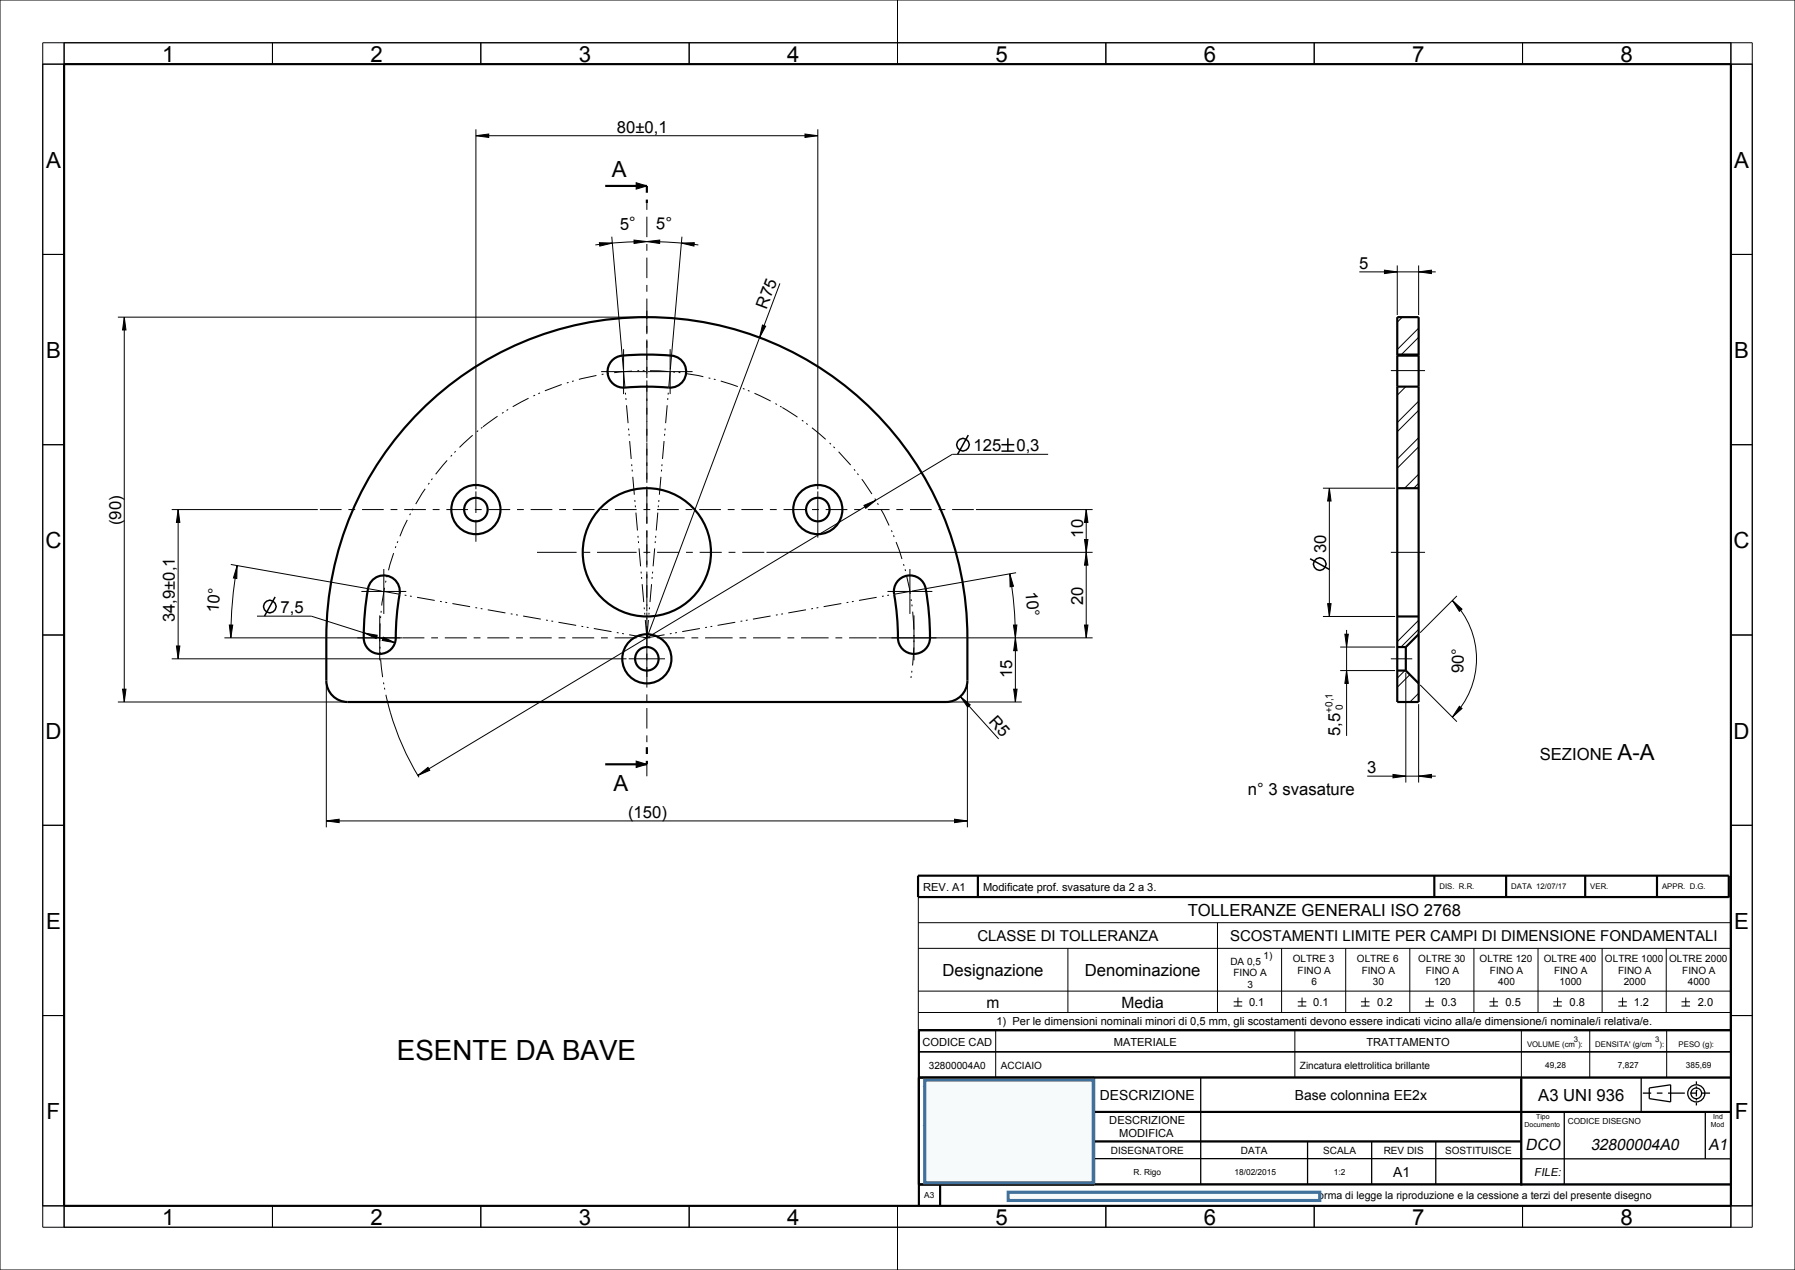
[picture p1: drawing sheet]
<svg xmlns="http://www.w3.org/2000/svg" width="420mm" height="297mm" viewBox="0 0 420 297" stroke-linecap="round" stroke-linejoin="round" font-family="sans-serif">
<g fill="#000">
<path d="M111.4 31.7l3-.4v.8zM188.4 31.3l3 .4-3 .4zM140.3 56.8h3l-3 .8zM148.9 42.7l2.5 .8-2.5 .7zM151.4 56.5l3-.4-.1 .8zM148.3 56.1l3.1 .4-3 .4zM159.4 56.8h3.1l-.1 .8zM29.1 74.2l.4 3h-.8zM178.4 76l.8 .3-1.5 2.7zM323.9 63.2l3 .4-3 .4zM331.9 63.6l3-.4v.8zM41.7 119.2l.4 3h-.8z"/>
<path d="M202.2 118.2l2.7-1.2-2.3 1.9zM254.2 119.2l.4 3h-.8zM311 114.2l.4 3h-.8zM55.5 132.3l-.1 3-.8-.1zM236.3 134.2l.8 2.9-.8 .1zM253.8 126.2h.8l-.4 3zM254.2 129.2l.4 3h-.8zM41.3 151.1h.8l-.4 3zM53.7 146.2h.8l-.5 3zM85.3 148l3 .6-.3 .7zM89.7 149l2.7 1.3-3-.5zM237.1 146.2h.8l-.3 3z"/>
<path d="M237.6 149.2l.4 3h-.8zM253.8 146.2h.8l-.4 3zM310.6 141.2h.8l-.4 3zM315.1 156.8l.4 3h-.8zM314.7 148.3h.8l-.4 3zM339.8 140.4l2.3 2-.6 .6zM28.7 161.2h.8l-.4 3zM148.9 178l2.5 .7-2.5 .8zM224.7 162.9l2.3 1.9-.6 .6zM237.2 161.2h.8l-.4 3zM341.5 165.2l.6 .5-2.3 2zM76.4 192l3-.4v.8z"/>
<path d="M97.8 181.3l2.3-1.8 .5 .6zM223.4 191.6l3 .4-3 .4zM325.9 181.1l3 .4-3 .4zM331.9 181.5l3-.4v.8z"/>
</g>
<g fill="none" stroke="#000" stroke-width=".23">
<path d="M0 0h420v297h-420zM9.9 15h400.2M10 10h400v277h-400zM15 10v277M63.8 10v5M112.5 10v5M161.2 10v5M210 0v15M258.7 10v5M307.5 10v5M356.3 10v5M405 10v277"/>
<path d="M111.4 31.7l3-.4v.8zM111.4 30.2v84.2M111.4 31.7h80M188.4 31.3l3 .4-3 .4zM191.4 30.2v84.2M10 59.5h5M139.3 57.3a92.7 92.7 0 0 1 24.1 0M140.3 56.8h3l-3 .8zM143.1 55.4l2.8 31M148.3 56.1l3.1 .4-3 .4zM148.9 42.7l2.5 .8-2.5 .7zM151.4 56.5l3-.4-.1 .8z"/>
<path d="M159.4 56.8h3.1l-.1 .8zM159.6 55.4l-2.8 31M405 59.5h5M27.6 74.2h123.3M29.1 74.2l.4 3h-.8zM29.1 74.2v90M178.4 76l.8 .3-1.5 2.7zM182.5 66.3l-31.1 82.9M318.1 63.6h17.8M323.9 63.2l3 .4-3 .4zM326.9 62.1v11.6M328.1 74.2l-1.2 1.1"/>
<path d="M331.9 63.6l3-.4v.8zM331.9 76.7l-5 5M331.9 78.9l-4 4M331.9 62.1v11.6M328.9 90.4l-2 2M331.9 93.8l-5 5M331.9 96l-5 5M10 104h5M40.2 119.2h34.2M41.7 119.2l.4 3h-.8zM41.7 119.2v34.9M202.2 118.2l2.7-1.2-2.3 1.9z"/>
<path d="M228.4 119.2h27.3M245.2 106.2h-22.4l-125 75.1M254.2 119.2l.4 3h-.8zM254.2 119.2v30M309.5 114.2h16.9M311 114.2l.4 3h-.8zM311 114.2v30M331.9 102.4l-5 5M331.9 104.5l-5 5M331.9 110.9l-3.2 3.3M331.9 113l-1.1 1.2M405 104h5"/>
<path d="M54 132l35.3 6.2M55.5 132.3l-.1 3-.8-.1zM55.5 132.3l-1.2 9-.3 7.9M179.3 129.2h76.4M236.3 134.2l.8 2.9-.8 .1zM236.3 134.2l.7 5 .5 6.2 .1 18.8M237.7 133.9l-24.3 4.3M253.8 126.2h.8l-.4 3zM254.2 129.2l.4 3h-.8zM340.9 139.4l-8.6 8.6M10 148.5h5M40.2 154.1h106.4"/>
<path d="M41.3 151.1h.8l-.4 3zM52.5 149.2h41.2M53.7 146.2h.8l-.5 3zM60.1 144.1h12.7l19.6 6.2M76.4 159.7v33.8M85.3 148l3 .6-.3 .7zM89.7 149l2.7 1.3-3-.5zM94.2 149.2h5.1M100.9 149.2h1.6M104.1 149.2h5.1M110.8 149.2h1.6M114 149.2h5.2"/>
<path d="M120.8 149.2h1.6M124 149.2h5.1M130.7 149.2h1.6M133.9 149.2h5.1M140.6 149.2h1.6M143.8 149.2h5.2M150.6 149.2h1.6M153.7 149.2h6.5M161.8 149.2h1.6M165 149.2h6.4M173 149.2h1.6M176.2 149.2h6.5"/>
<path d="M184.2 149.2h1.6M187.4 149.2h6.5M195.5 149.2h1.6M198.7 149.2h6.4M205.6 149.2h50.1M226.4 159.7v33.8M237.1 146.2h.8l-.3 3zM237.6 149.2l.4 3h-.8zM253.8 146.2h.8l-.4 3zM309.5 144.2h16.9M310.6 141.2h.8l-.4 3zM313.6 156.8h12.8"/>
<path d="M313.6 151.3h12.8M314.7 148.3h.8l-.4 3zM315.1 156.8l.4 3h-.8zM315.1 147.3v24.8M328.7 156.8l-1.8 1.8M328.9 157.3v25.7M329.9 157.8l-3 2.9M331.9 145.1l-5 5M331.9 147.2l-4.1 4.1M339.8 140.4l2.3 2-.6 .6zM339.8 140.4a19.3 19.3 0 0 1 0 27.3M405 148.5h5"/>
<path d="M27.6 164.2h53.3M28.7 161.2h.8l-.4 3zM91.3 166.6a62.5 62.5 0 0 0 6.7 15.2M148.9 178l2.5 .7-2.5 .8zM151.4 178.7v2.8M221.9 164.2h17.2M224.7 162.9l2.3 1.9-.6 .6zM224.7 162.9l9 9.9M237.2 161.2h.8l-.4 3zM331.9 162.1l-2 2.1M331.9 164.7v18.3M332.3 160.2l8.6 8.6"/>
<path d="M341.5 165.2l.6 .5-2.3 2zM10 193h5M76.4 192l3-.4v.8zM76.4 192h150M97.8 181.3l2.3-1.8 .5 .6zM223.4 191.6l3 .4-3 .4zM319.9 181.5h16M325.9 181.1l3 .4-3 .4zM331.9 181.5l3-.4v.8zM405 193h5M214.8 209.8h190.2M214.9 209.8v31"/>
<path d="M214.9 215.8h190M284.9 215.8v21M404.9 209.8v31M10 237.5h5M214.9 236.8h190M214.9 231.8h190M214.9 221.8h190M249.9 221.8v15M288.7 234.3h2M288.7 235.3h2M289.7 233.3v2M299.9 221.8v15"/>
<path d="M303.7 234.3h2M303.7 235.3h2M304.7 233.3v2M314.9 221.8v15M318.4 234.3h2M318.4 235.3h2M319.4 233.3v2M329.9 221.8v15M333.5 234.3h2M333.5 235.3h2M334.5 233.3v2M344.9 221.8v15"/>
<path d="M348.5 234.3h2M348.5 235.3h2M349.5 233.3v2M359.9 221.8v15M363.4 234.3h2M363.4 235.3h2M364.4 233.3v2M374.9 221.8v15M378.7 234.3h2M378.7 235.3h2M379.7 233.3v2M389.9 221.8v15"/>
<path d="M393.4 234.3h2M393.4 235.3h2M394.4 233.3v2M405 237.5h5M214.8 240.8h190.2M214.9 252h190.2M214.9 241h190.2M215 241v11M215 246h190M215.9 254.1h9.1M216 254.2h8.9v9h-8.9M217 258.4v3.4l.2 .4h6.3l.5-.4v-3.4"/>
<path d="M217 258.4l3.5 3.5M217 258.4l.4 .9M217.1 255.2l.3-.1h6.3l.3 .4-.1 2.1-3.4 3.5-3.5-3.5zM217.4 259.3v2.5l2.5 .1M217.4 259.3l2.5 2.6M217.5 255.5l-.1 .1v1.8l3.1 3.1 3.1-3.1-.1-1.9h-6M220.5 254.1v.1M223.6 259.3v2.5l-2.6 .1M223.6 259.3l-2.6 2.6M224 258.4l-.4 .9M224 258.4l-3.5 3.5M225 254.1v9.2h-9.1"/>
<path d="M225 254.1h.1M233 241v11M303 241v11M356 241v11M372 241v11M390 241v11M405 241v11M214.9 276.9h190.1M214.9 276.9v5M219.9 261.9l.6 .2 .5-.2M219.9 276.9v5M220.5 261.9v.3"/>
<path d="M239 275a.54 .54 0 0 1 .7 .4 .54 .54 0 0 1-.4 .7 .54 .54 0 0 1-.7-.5 3.1 3.1 0 0 1 .4-3.2 .52 .52 0 0 1 .7 .4 .52 .52 0 0 1-.7 .5l-.3 .7 .3 1.1M247.2 272.7h5.7v3.4h-12M404.9 276.9v5M9.9 282h400.2M63.8 282v5M112.5 282v5M161.2 282v5M210 282v15M214.9 281.9h190.1M258.7 282v5M307.5 282v5M356.3 282v5"/>
</g>
<g fill="none" stroke="#000" stroke-width=".51">
<path d="M141.6 43.5h9.8M326.9 90.4h5v73.8h-5zM326.9 83.2v-9h5v9M326.9 82.9h5M326.9 114.2h5M76.4 149.2a75 75 0 0 1 75-75 75 75 0 0 1 75 75M326.9 156.8h2M326.9 151.3h2M326.9 144.2h5M328.9 156.8l3 3M328.9 151.3v5.5M331.9 148.3l-3 3"/>
<path d="M141.6 178.7h9.8M214.8 204.8h189.7v5h-189.7zM228.8 204.8v5M335.6 204.8v5M352.4 204.8v5M370.9 204.8v5M387.7 204.8v5M215 252h41v25h-41zM217.4 259.3v.1M217.5 259.4l-.1 .1M217.5 259.5l-.1 .2M217.6 259.5l-.2 .3"/>
<path d="M217.7 259.6l-.3 .3M217.7 259.7l-.3 .4M217.8 259.8l-.4 .4M217.9 259.8l-.5 .6M218 259.9l-.6 .6M218 260l-.6 .6M223.6 259.9l-1.9 2M223.6 259.8l-2.1 2.1M223.6 259.6l-2.2 2.3M223.6 259.5l-2.4 2.4M223.6 259.3l-2.5 2.6M226.9 255.1h1.6l1.3 4.9 1.4-4.9h1.5l-2.3 7.1h-1.3z"/>
<path d="M227 255.1l-.1 .1M227.1 255.1l-.2 .2M227.3 255.1l-.3 .3M227.4 255.1l-.4 .4M227.5 255.1l-.5 .5M227.7 255.1l-.6 .6M227.8 255.1l-.7 .7M228 255.1l-.9 .8M228.1 255.1l-.9 1M228.2 255.1l-1 1.1M228.4 255.1l-1.2 1.2M228.5 255.2l-1.2 1.2"/>
<path d="M228.5 255.3l-1.2 1.2M228.6 255.4l-1.2 1.2M228.6 255.5l-1.2 1.2M228.6 255.6l-1.2 1.2M228.7 255.7l-1.2 1.2M228.7 255.8l-1.2 1.2M228.7 255.9l-1.2 1.2M228.7 256l-1.1 1.2M228.8 256.2l-1.2 1.1M228.8 256.3l-1.2 1.1M228.8 256.4l-1.1 1.2M228.9 256.5l-1.2 1.2"/>
<path d="M228.9 256.6l-1.2 1.2M228.9 256.7l-1.1 1.2M229 256.8l-1.2 1.2M229 256.9l-1.2 1.2M229 257l-1.1 1.2M229.1 257.1l-1.2 1.2M229.1 257.3l-1.2 1.1M229.1 257.4l-1.1 1.1M229.1 257.5l-1.1 1.1M229.2 257.6l-1.2 1.1M229.2 257.7l-1.1 1.1M229.2 257.8l-1.1 1.2"/>
<path d="M229.3 257.9l-1.2 1.2M229.3 258l-1.1 1.2M229.3 258.1l-1.1 1.2M229.4 258.3l-1.2 1.1M229.4 258.4l-1.1 1.1M229.4 258.5l-1.1 1.1M229.4 258.6l-1.1 1.1M229.5 258.7l-1.1 1.1M229.5 258.8l-1.1 1.1M229.5 258.9l-1.1 1.1M229.6 259l-1.1 1.1M229.6 259.1l-1.1 1.1"/>
<path d="M229.6 259.3l-1.1 1M229.7 259.4l-1.1 1.1M229.7 259.5l-1.1 1.1M229.7 259.6l-1.1 1.1M229.8 259.7l-1.1 1.1M229.8 259.8l-1.1 1.1M229.8 259.9l-1.1 1.1M231.2 259.8l-2.1 2.2M231.3 259.6l-2.3 2.2M231.3 259.4l-2.3 2.3M231.4 255.1l-.2 .2M231.4 259.2l-2.4 2.4"/>
<path d="M231.5 259l-2.6 2.5M231.5 255.1l-.4 .4M231.5 258.8l-2.6 2.6M231.6 258.6l-2.8 2.7M231.6 255.1l-.5 .6M231.7 258.4l-2.9 2.8M231.7 258.1l-2.9 3M231.8 255.1l-.8 .8M231.8 257.9l-1.9 2M231.9 257.7l-2 2M231.9 255.1l-1 1M231.9 257.5l-1.9 2"/>
<path d="M232 257.3l-2 2M232.1 255.1l-1.2 1.2M232.1 257.1l-2 2M232.1 256.9l-1.9 2M232.2 256.7l-2 2M232.2 255.1l-1.4 1.4M232.3 256.5l-2 2M232.3 256.3l-2 2M232.3 255.1l-1.5 1.6M232.4 256.1l-2 2M232.5 255.9l-2.1 2M232.5 255.1l-1.8 1.8"/>
<path d="M232.5 255.6l-2 2.1M232.6 255.4l-2 2.1M232.6 255.1l-1.9 2M232.7 255.2l-2.1 2.1M233.3 255.1h1.4v7.1h-1.4zM233.3 255.1v.1M233.5 255.1l-.2 .3M233.6 255.1l-.3 .4M233.8 255.1l-.5 .5M233.9 255.1l-.6 .7M234 255.1l-.7 .8M234.2 255.1l-.9 1"/>
<path d="M234.3 255.1l-1 1.1M234.5 255.1l-1.2 1.2M234.6 255.1l-1.3 1.4M234.7 255.2l-1.4 1.4M234.7 255.3l-1.4 1.5M234.7 255.4l-1.4 1.5M234.7 255.6l-1.4 1.5M234.7 255.7l-1.4 1.5M234.7 255.9l-1.4 1.4M234.7 256l-1.4 1.5M234.7 256.1l-1.4 1.5M234.7 256.3l-1.4 1.5"/>
<path d="M234.7 256.4l-1.4 1.5M234.7 256.6l-1.4 1.4M234.7 256.7l-1.4 1.5M234.7 256.8l-1.4 1.5M234.7 257l-1.4 1.5M234.7 257.1l-1.4 1.5M234.7 257.3l-1.4 1.4M234.7 257.4l-1.4 1.5M234.7 257.6l-1.4 1.4M234.7 257.7l-1.4 1.5M234.7 257.8l-1.4 1.5M234.7 258l-1.4 1.5"/>
<path d="M234.7 258.1l-1.4 1.5M234.7 258.3l-1.4 1.4M234.7 258.4l-1.4 1.5M234.7 258.5l-1.4 1.5M234.7 258.7l-1.4 1.5M234.7 258.8l-1.4 1.5M234.7 259l-1.4 1.4M234.7 259.1l-1.4 1.5M234.7 259.3l-1.4 1.4M234.7 259.4l-1.4 1.5M234.7 259.5l-1.4 1.5M234.7 259.7l-1.4 1.5"/>
<path d="M234.7 259.8l-1.4 1.5M234.7 260l-1.4 1.4M236.2 255.1l-.7 7.1h1.4l.4-4.6 1.7 4.6h.2l1.7-4.6 .3 4.6M236.2 255.1h1.4l1.5 4 1.5-4h1.4l.7 7.1M236.2 255.1h.1M236.3 255.1l-.2 .2M236.4 255.1l-.3 .3M236.6 255.1l-.5 .5M236.7 255.1l-.6 .7M236.9 255.1l-.8 .8M237 255.1l-.9 1M237.1 259.9l-1.5 1.5"/>
<path d="M237.1 259.7l-1.5 1.5M237.1 259.6l-1.5 1.4M237.1 259.4l-1.5 1.5M237.1 259.2l-1.4 1.5M237.1 259.1l-1.4 1.5M237.2 255.1l-1.1 1.1M237.2 258.9l-1.5 1.5M237.2 258.8l-1.5 1.5M237.2 258.6l-1.5 1.5M237.2 258.5l-1.5 1.5M237.2 258.3l-1.5 1.5M237.2 258.2l-1.4 1.4"/>
<path d="M237.2 258l-1.4 1.5M237.2 257.9l-1.4 1.4M237.2 257.7l-1.4 1.5M237.3 255.1l-1.3 1.3M237.4 255.1l-1.4 1.4M237.6 255.1l-1.6 1.6M237.7 255.2l-1.7 1.6M237.7 255.3l-1.7 1.7M237.7 255.4l-1.7 1.8M237.8 255.5l-1.8 1.8M237.8 255.6l-1.9 1.9M237.8 255.7l-1.9 1.9"/>
<path d="M237.9 255.8l-2 2M237.9 255.9l-2 2M238 256l-2.1 2.1M238 256.1l-2.1 2.1M238 256.2l-2.1 2.2M238.1 256.3l-2.3 2.3M238.1 256.4l-2.3 2.3M238.2 256.5l-2.4 2.4M238.2 256.6l-2.4 2.4M238.2 256.7l-.9 1M238.3 256.8l-1 1M238.3 256.9l-.9 1"/>
<path d="M238.3 257l-.9 1M238.4 257.1l-1 1M238.4 257.3l-.9 .9M238.5 257.4l-1 .9M238.5 257.5l-.9 .9M238.5 257.6l-.9 .9M238.6 257.7l-1 .9M238.6 257.8l-.9 .9M238.7 257.9l-1 .9M238.7 258l-.9 .9M238.7 258.1l-.9 .9M238.8 258.2l-1 .9"/>
<path d="M238.8 258.3l-.9 .9M238.8 258.4l-.9 .9M238.9 258.5l-1 .9M238.9 258.6l-.9 .9M239 258.7l-1 .9M239 258.8l-.9 .9M239 258.9l-.9 .9M239.1 259l-1 .9M240.1 259.8l-1.5 1.5M240.2 259.6l-1.6 1.6M240.3 259.4l-1.7 1.7M240.4 259.1l-1.9 1.9"/>
<path d="M240.4 258.9l-1.9 2M240.5 258.7l-2.1 2.1M240.6 258.4l-2.2 2.3M240.7 255.1l-.2 .2M240.7 258.2l-2.3 2.4M240.8 258l-2.5 2.5M240.8 255.1l-.4 .4M240.9 257.8l-2.6 2.6M241 255.1l-.7 .7M241.1 255.1l-.9 .9M241.3 255.1l-1.1 1.1M241.4 255.1l-1.3 1.4"/>
<path d="M241.5 255.1l-1.5 1.6M241.7 255.1l-1.8 1.8M241.8 255.1l-2 2M242 255.1l-2.3 2.3M242 255.2l-2.4 2.4M242 255.3l-2.4 2.5M242.1 255.5l-2.6 2.5M242.1 255.6l-2.7 2.7M242.1 255.7l-2.8 2.8M242.1 255.8l-2.9 2.9M242.1 256l-3 2.9M242.1 256.1l-3.9 3.9"/>
<path d="M242.1 256.2l-3.9 3.9M242.1 256.4l-3.8 3.9M242.2 256.5l-1.2 1.2M242.2 256.6l-1.2 1.2M242.2 256.7l-1.2 1.3M242.2 256.9l-1.2 1.2M242.2 257l-1.2 1.2M242.2 257.1l-1.2 1.3M242.2 257.3l-1.2 1.2M242.2 257.4l-1.2 1.2M242.3 257.5l-1.3 1.3M242.3 257.7l-1.3 1.2"/>
<path d="M242.3 257.8l-1.3 1.2M242.3 257.9l-1.3 1.3M242.3 258l-1.2 1.3M242.3 258.2l-1.2 1.2M242.3 258.3l-1.2 1.3M242.3 258.4l-1.2 1.3M242.4 258.6l-1.3 1.2M242.4 258.7l-1.3 1.3M242.4 258.8l-1.3 1.3M242.4 258.9l-1.3 1.3M242.4 259.1l-1.3 1.2M242.4 259.2l-1.3 1.3"/>
<path d="M242.4 259.3l-1.3 1.3M242.4 259.5l-1.2 1.2M242.4 259.6l-1.2 1.3M242.5 259.7l-1.3 1.3M242.5 259.8l-1.3 1.3M242.5 260l-1.3 1.3M245.1 259.6l-2 2M245.2 259.4l-2 2M245.2 259.7l-2.2 2.1M245.2 255.1l-.1 .1M245.2 259.2l-2 2M245.3 259l-2 2"/>
<path d="M245.3 259.7l-2.3 2.3M245.3 258.8l-1.9 2M245.4 255.1l-.4 .3M245.4 258.6l-2 2M245.4 258.4l-1.9 2M245.5 259.7l-2.5 2.5M245.5 255.1l-.5 .5M245.5 258.2l-1.9 2M245.6 258l-2 2M245.6 259.7l-2.5 2.5M245.6 257.8l-1.9 2M245.6 255.1l-.7 .8"/>
<path d="M245.7 257.6l-1.9 2M245.7 257.4l-1.9 2M245.7 259.7l-2.5 2.5M245.8 257.3l-1.9 1.9M245.8 255.1l-1 1M245.8 257.1l.7 2.6h-1.4zM245.9 259.7l-2.5 2.5M245.9 255.1l-1.1 1.2M246 259.7l-1.1 1.1M246.1 255.1l-1.4 1.4M246.2 259.7l-1.1 1.1M246.2 255.1l-1.5 1.6"/>
<path d="M246.3 259.7l-1.1 1.1M246.3 255.1l-1.7 1.8M246.4 259.7l-1 1.1M246.5 255.1l-2 2M246.6 255.2l-2.1 2.1M246.6 255.3l-2.2 2.2M246.7 255.4l-2.4 2.3M246.7 255.5l-2.4 2.4M246.7 255.6l-2.5 2.5M246.8 255.7l-2.7 2.6M246.8 255.8l-2.7 2.7M246.8 255.9l-2.8 2.8"/>
<path d="M246.8 256l-2.9 2.9M246.9 256.1l-1 1.1M246.9 256.3l-1 1M246.9 256.4l-1 1M247 256.5l-1.1 1M247 256.6l-1 1M247 256.7l-1 1M247.1 256.8l-1.1 1M247.1 256.9l-1 1.1M247.1 257l-1 1.1M247.2 257.1l-1.1 1.1M247.2 257.2l-1.1 1.1"/>
<path d="M247.2 257.3l-1 1.1M247.3 257.4l-1.1 1.1M247.3 257.6l-1.1 1M247.3 257.7l-1 1M247.4 257.8l-1.1 1.1M247.4 257.9l-1.1 1.1M247.4 258l-1.1 1.1M247.5 258.1l-1.1 1.1M247.5 258.2l-1.1 1.1M247.5 258.3l-1.1 1.1M247.6 258.4l-1.1 1.1M247.6 258.5l-1.1 1.1"/>
<path d="M247.6 258.6l-2.1 2.2M247.7 258.7l-2.1 2.1M247.7 258.9l-1.9 1.9M247.7 259l-1.8 1.8M247.8 259.1l-1.7 1.7M247.8 259.2l-1.6 1.6M247.8 259.3l-1.5 1.5M247.9 259.4l-1.4 1.4M247.9 259.5l-1.3 1.3M247.9 259.6l-1.1 1.2M248 259.7l-1.2 1.2M248 259.8l-1.1 1.2"/>
<path d="M248 259.9l-1.1 1.2M249.2 255.2v.1M249.4 255.2l-.2 .2M249.6 255.2l-.4 .4M249.7 255.1l-.5 .6M249.9 255.1l-.7 .7M250 255.1l-.8 .9M250.2 255.1l-1 1M250.3 255.1l-1.1 1.2M250.5 255.1l-1.3 1.3M250.6 258.3v-2h.7l1 .2 .3 .7-.3 .8-.9 .3M250.6 258.3h.8"/>
<path d="M250.6 256.4l-1.4 1.4M250.6 256.5l-1.4 1.5M250.6 256.7l-1.4 1.4M250.6 256.8l-1.4 1.4M250.6 257l-1.4 1.4M250.6 257.1l-1.4 1.4M250.6 257.2l-1.4 1.5M250.6 257.4l-1.4 1.4M250.6 257.5l-1.4 1.4M250.6 257.7l-1.4 1.4M250.6 257.8l-1.4 1.4M250.6 258l-1.4 1.4"/>
<path d="M250.6 258.1l-1.4 1.4M250.6 258.2l-1.4 1.5M250.6 259.6l-1.4 1.5M250.6 259.7l-1.4 1.5M250.6 259.9l-1.4 1.5M250.7 255.1l-1.5 1.4M250.7 258.3l-1.5 1.5M250.8 255.1l-1.6 1.6M250.8 258.3l-1.6 1.6M251 255l-1.8 1.8M251 258.3l-1.8 1.8M251.1 255l-1.9 2"/>
<path d="M251.1 258.3l-1.9 1.9M251.2 255l-2 2.1M251.3 258.3l-2.1 2.1M251.4 255l-2.2 2.3M251.4 258.3l-2.2 2.2M251.5 255.1l-2.3 2.3M251.6 258.3l-2.4 2.3M251.6 255.1l-2.4 2.4M251.7 258.2l-2.5 2.6M251.8 255.1l-2.6 2.6M251.9 258.2l-2.7 2.7M251.9 255.1l-1.2 1.2"/>
<path d="M252 255.1l-1.2 1.2M252.1 258.1l-1.3 1.3M252.1 255.1l-1.1 1.2M252.3 255.1l-1.2 1.2M252.4 255.2l-1.1 1.1M252.5 255.2l-1.1 1.1M252.6 255.2l-1 1.1M252.7 255.2l-1 1.1M252.8 255.3l-1 1M252.9 255.3l-1 1M253 258.9l.6 .7 .7 2.6M253 258.9l.6-.6 .3-.9v-1l-.5-.7-.5-.4-1-.2-2.7 .1v7"/>
<path d="M253 258.9l-.9 .9M253 255.4l-1 1M253.1 259l-.9 .9M253.1 255.4l-1 1M253.2 255.5l-1 1M253.2 259l-1 1M253.3 255.6l-1 .9M253.3 259.1l-1 1M253.3 259.2l-1 1M253.3 255.6l-.9 1M253.4 259.2l-1.1 1.1M253.4 255.7l-1 1"/>
<path d="M253.5 259.3l-1.1 1.1M253.5 255.8l-1 1M253.5 258.4l-.3 .3M253.5 259.4l-1.1 1.1M253.6 255.8l-1.1 1.1M253.6 259.5l-1.2 1.1M253.6 259.6l-1.1 1.1M253.6 255.9l-1 1.1M253.6 259.7l-1.1 1.1M253.7 256l-1.1 1.1M253.7 259.8l-1.2 1.2M253.7 259.9l-1.1 1.2"/>
<path d="M253.7 256.1l-1.1 1.1M253.8 258l-1.7 1.7M253.8 256.2l-1.2 1.2M253.8 256.3l-1.3 1.3M253.9 256.4l-1.5 1.4M253.9 257.8l-1.9 1.9M253.9 256.5l-2.9 2.9M253.9 256.6l-2.8 2.8M253.9 257.6l-2 2M253.9 256.7l-2.7 2.7M253.9 257.4l-2.1 2.1M254 256.9l-2.6 2.5"/>
<path d="M254 257.3l-2.3 2.2M254 257l-2.5 2.4M254 257.1l-2.4 2.4M218.1 260l-.7 .8M218.2 260.1l-.8 .8M218.2 260.2l-.8 .9M218.3 260.2l-.9 1M218.4 260.3l-1 1M218.5 260.4l-1.1 1.1M218.5 260.5l-1.1 1.1M218.6 260.5l-1.2 1.3M218.7 260.6l-1.3 1.2"/>
<path d="M218.7 260.7l-1.1 1.2M218.8 260.7l-1.1 1.2M218.9 260.8l-1.1 1.1M219 260.9l-1 1M219 261l-.9 .9M219.1 261l-.8 .9M219.2 261.1l-.8 .8M219.2 261.2l-.7 .7M219.3 261.2l-.6 .7M219.4 261.3l-.6 .6M219.4 261.4l-.4 .5M219.5 261.5l-.4 .4"/>
<path d="M219.6 261.5l-.3 .4M219.7 261.6l-.3 .3M219.7 261.7l-.2 .2M219.8 261.7l-.1 .2M219.9 261.8l-.1 .1M223.6 261.8h-.1M223.6 261.6l-.2 .3M223.6 261.5l-.4 .4M223.6 261.3l-.5 .6M223.6 261.2l-.7 .7M223.6 261l-.8 .9M223.6 260.9l-.9 1"/>
<path d="M223.6 260.8l-1.1 1.1M223.6 260.6l-1.2 1.3M223.6 260.5l-1.4 1.4M223.6 260.3l-1.5 1.6M223.6 260.2l-1.7 1.7M223.6 260.1l-1.8 1.8M230.5 262.1l-.1 .1M230.5 261.9l-.3 .3M230.6 261.7l-.5 .5M230.7 261.5l-.8 .7M230.7 261.3l-.9 .9M230.8 261.1l-1.1 1.1"/>
<path d="M230.9 260.9l-1.4 1.3M230.9 260.6l-1.5 1.6M231 260.4l-1.8 1.8M231.1 260.2l-2 2M231.1 260l-2 2.1M234.7 260.1l-1.4 1.5M234.7 260.2l-1.4 1.5M234.7 260.4l-1.4 1.5M234.7 260.5l-1.4 1.5M234.7 260.7l-1.4 1.4M234.7 260.8l-1.4 1.4M234.7 260.9l-1.2 1.3"/>
<path d="M234.7 261.1l-1.1 1.1M234.7 261.2l-.9 1M234.7 261.4l-.8 .8M234.7 261.5l-.7 .7M234.7 261.7l-.5 .5M234.7 261.8l-.4 .4M234.7 261.9l-.2 .3M234.7 262.1l-.1 .1M236.9 262.1v.1M236.9 262l-.2 .2M237 261.8l-.4 .4M237 261.7l-.6 .5"/>
<path d="M237 261.5l-.7 .7M237 261.4l-.8 .8M237 261.2l-1 1M237 261.1l-1.1 1.1M237 260.9l-1.3 1.3M237 260.8l-1.4 1.4M237 260.6l-1.5 1.5M237.1 260.5l-1.6 1.5M237.1 260.3l-1.5 1.5M237.1 260.2l-1.5 1.5M237.1 260l-1.5 1.5M239.2 262.1l-.1 .1"/>
<path d="M239.3 261.9l-.3 .3M239.4 261.7l-.5 .4M239.5 261.4l-.6 .6M239.6 261.2l-.7 .7M239.7 261l-.9 .8M239.7 260.7l-.9 1M239.8 260.5l-1 1.1M239.9 260.3l-1.2 1.2M240 260.1l-1.3 1.3M241.2 262.2h1.5M242.5 260.1l-1.3 1.3M242.5 260.2l-1.3 1.3"/>
<path d="M242.5 260.4l-1.3 1.3M242.5 260.5l-1.3 1.3M242.5 260.6l-1.3 1.3M242.6 260.8l-1.4 1.3M242.6 260.9l-1.3 1.3M242.6 261l-1.2 1.2M242.6 261.1l-1.1 1.1M242.6 261.3l-.9 .9M242.6 261.4l-.8 .8M242.6 261.5l-.6 .7M242.6 261.7l-.5 .5M242.7 261.8l-.5 .4"/>
<path d="M242.7 261.9l-.3 .3M242.7 262l-.2 .2M242.7 262.2h.1M242.9 262.2h1.5M242.9 262.2l2.2-7.1h1.5l2.1 7.1h-1.5M244.4 262.2h.1M244.4 262l-.2 .2M244.5 261.8l-.4 .4M244.6 261.6l-.7 .6M244.6 261.4l-.8 .8M244.7 261.2l-1 1M244.7 261l-1.2 1.2"/>
<path d="M246.8 260.8h-2l-.4 1.4M246.8 260.8l.4 1.4M248.1 260l-1.2 1.2M248.1 260.2l-1.2 1.1M248.1 260.3l-1.1 1.1M248.2 260.4l-1.2 1.1M248.2 260.5l-1.2 1.2M248.2 260.6l-1.1 1.2M248.3 260.7l-1.2 1.2M248.3 260.8l-1.2 1.2M248.3 260.9l-1.1 1.2M248.4 261l-1.2 1.2"/>
<path d="M248.4 261.1l-1.1 1.1M248.4 261.2l-.9 1M248.5 261.3l-.9 .9M248.5 261.4l-.7 .8M248.5 261.6l-.6 .6M248.6 261.7l-.6 .5M248.6 261.8l-.4 .4M248.6 261.9l-.3 .3M248.7 262l-.2 .2M248.7 262.1l-.1 .1M249.2 262.2h1.4v-2.8h1l.5 .3 .8 2.5M250.6 260l-1.4 1.5"/>
<path d="M250.6 260.2l-1.4 1.4M250.6 260.3l-1.4 1.5M250.6 260.4l-1.4 1.5M250.6 260.6l-1.4 1.5M250.6 260.7l-1.4 1.5M250.6 260.9l-1.3 1.3M250.6 261l-1.1 1.2M250.6 261.2l-1 1M250.6 261.3l-.9 .9M250.6 261.4l-.7 .8M250.6 261.6l-.6 .6M250.6 261.7l-.4 .5"/>
<path d="M250.6 261.9l-.3 .3M250.6 262l-.2 .2M250.6 262.1v.1M252.9 262.2h1.4M253.7 260l-1.1 1.2M253.8 260.1l-1.2 1.2M253.8 260.3l-1.1 1.1M253.8 260.4l-1.1 1.1M253.9 260.5l-1.2 1.1M253.9 260.6l-1.1 1.1M253.9 260.7l-1.1 1.1M254 260.8l-1.2 1.1"/>
<path d="M254 260.9l-1.1 1.1M254 261l-1.1 1.2M254 261.1l-1 1.1M254.1 261.3l-1 .9M254.1 261.4l-.8 .8M254.1 261.5l-.7 .7M254.2 261.6l-.6 .6M254.2 261.7l-.5 .5M254.2 261.8l-.4 .4M254.3 261.9l-.3 .3M254.3 262l-.2 .2M254.3 262.2h.1"/>
</g>
<path d="M151.4 43.5v4M151.4 174.7v4" fill="none" stroke="#000" stroke-width=".51" stroke-dasharray="1.6 1.6 4.8 1.6" stroke-linecap="butt"/>
<path d="M151.4 47.5v127.2" fill="none" stroke="#000" stroke-width=".23" stroke-dasharray="1.6 1.6 4.8 1.6" stroke-linecap="butt"/>
<g fill="none" stroke="#000" stroke-width=".35">
<path d="M226.6 101.7l-2.5 4.5M234.3 104h3M234.3 105.5h3M235.8 102.5v3M64.4 139.6l-2.5 4.5M306.5 130.7l4.5 2.5"/>
<circle cx="225.3" cy="104" r="1.47"/>
<circle cx="308.8" cy="131.9" r="1.47"/>
<circle cx="63.1" cy="141.8" r="1.47"/>
</g>
<g fill="none" stroke="#000" stroke-width=".3">
<path d="M214.9 245.9h190M255.8 252h100.3M255.9 252v25M255.9 260h100M280.9 252v25M355.9 252h49.3M355.9 252v25M356 252v25M384 252v8M384.4 255.6h2M385.9 254.4l5-.7v4l-5-.8zM387.7 255.6h1.3"/>
<path d="M390.3 255.6h3.9M395.5 255.6h1.3M396.9 255h.1M396.9 252.9v.7M396.9 254.1v.4M396.9 255v1.4M396.9 256.9v.4M396.9 257.8v.7M398.2 255.6h1.9M405 252v25M255.8 277h149.4M255.9 267h100"/>
<path d="M255.9 271h100M305.9 267v10M320.9 267v10M335.9 267v10M356 260h49M356 271h49M366 260v17M399 260v11"/>
<circle cx="396.9" cy="255.7" r="2"/>
<circle cx="396.9" cy="255.7" r="1.25"/>
</g>
<path d="M15 15h390v267h-390zM215 252h190M255.9 252.2v24.8M355.9 252.2v25M404.9 240.9h-189.9v41.1M215 277h190M220 277v5M255.8 266.9h100.1M255.9 260h149.1" fill="none" stroke="#000" stroke-width=".5"/>
<path d="M113 99.8a62.5 62.5 0 0 1 70.1-4.5M183.1 95.3a62.5 62.5 0 0 1 30 63.4M151.4 149.2l-5.5-62.3M151.4 149.2l5.4-62.3M151.4 149.2l-61.6-10.9M151.4 149.2l61.5-10.9M91.3 166.6a62.5 62.5 0 0 1 21.7-66.8" fill="none" stroke="#000" stroke-width=".23" stroke-dasharray="4.2 1.3 .4 .8 .4 1.3" stroke-linecap="butt"/>
<!-- layer: ASSI -->
<g fill="none" stroke="#000" stroke-width=".23">
<path d="M151.4 72.7v5.4M151.4 79.7v1.6M140.7 86.9h10.5M145.9 81.7v10.5M151.4 82.9v5.5M151.4 90v1.6M151.4 93.2v5.5M151.6 86.9h10.5M156.8 81.7v10.5M325.4 86.7h8M74.9 119.2h5M81.5 119.2h1.6"/>
<path d="M84.7 119.2h5.1M91.4 119.2h1.6M94.6 119.2h5.1M101.2 119.2h1.6M104.4 119.2h5.1M111.1 119.2h1.6M111.4 114.9v5.1M114.3 119.2h5.1M121 119.2h1.6M124.2 119.2h5M130.8 119.2h1.6M134 119.2h5.1"/>
<path d="M140.7 119.2h1.6M143.9 119.2h5.1M150.6 119.2h1.6M151.4 100.3v1.6M151.4 103.5v5.5M151.4 110.6v1.6M151.4 113.7v5.5M153.7 119.2h5.1M160.4 119.2h1.6M163.6 119.2h5.1M170.3 119.2h1.6M173.5 119.2h5"/>
<path d="M180.1 119.2h1.6M183.3 119.2h5.1M190 119.2h1.6M191.4 114.9v10.8M193.2 119.2h5.1M199.9 119.2h1.6M203.1 119.2h5M209.7 119.2h1.6M212.9 119.2h5.1M219.6 119.2h1.6M222.8 119.2h5.1M84.6 138.3h10.5"/>
<path d="M89.8 133.1v10.5M111.4 121.6v5.1M125.7 129.2h9.2M136.5 129.2h1.6M139.7 129.2h9.3M150.6 129.2h1.6M151.4 120.8v1.6M151.4 124v5.5M151.4 131.1v1.6M151.4 134.3v5.5M153.7 129.2h5.2M160.5 129.2h1.6"/>
<path d="M163.7 129.2h5.2M170.5 129.2h1.6M173.7 129.2h5.1M207.7 138.3h10.5M212.9 133.1v10.5M325.4 129.2h8M83.6 149.2h10.5M88.9 143.9v10.5M147.1 154.1h8.5M151.4 141.4v1.6M151.4 144.6v13.7M208.6 149.2h10.5"/>
<path d="M213.9 143.9v10.5M325.4 154.1h5"/>
</g>
<g fill="none" stroke="#000" stroke-width=".51">
<path d="M143 84.5a4.2 4.2 0 0 1 3.6-1.4l4.2-.2a35.2 35.2 0 0 1 7.4 .5 3.8 3.8 0 0 1 2.2 4.4 3.8 3.8 0 0 1-3.9 2.8l-4.1-.2-5.1 .2a3.9 3.9 0 0 1-4.4-1.5 3.9 3.9 0 0 1 .1-4.6zM326.9 90.4v-7.2h5v7.2M87.1 135.7a3.7 3.7 0 0 1 4.4-.7 3.7 3.7 0 0 1 2 4l-.6 4-.3 5.1a3.9 3.9 0 0 1-1.8 4.3 3.9 3.9 0 0 1-4.6-.6 4.2 4.2 0 0 1-1.1-3.7l.2-4.2a35.2 35.2 0 0 1 1.2-7.3zM210.3 135.6a3.9 3.9 0 0 1 4.3-.6 3.9 3.9 0 0 1 2.2 3.7l.5 4.2 .3 4.2a6.9 6.9 0 0 1-.6 4.2 3.7 3.7 0 0 1-4.2 1.5 3.7 3.7 0 0 1-2.7-3.6l-.1-4.1-.6-5.1a4.1 4.1 0 0 1 .9-4.4z"/>
<circle cx="151.4" cy="129.2" r="15"/>
</g>
<!-- layer: RACCORDO -->
<path d="M76.4 149.2v10a5 5 0 0 0 5 5h140a5 5 0 0 0 5-5v-10" fill="none" stroke="#000" stroke-width=".51"/>
<!-- layer: SMUSSO -->
<g fill="none" stroke="#000" stroke-width=".51">
<circle cx="111.4" cy="119.2" r="5.8"/>
<circle cx="111.4" cy="119.2" r="2.75"/>
<circle cx="191.4" cy="119.2" r="5.8"/>
<circle cx="191.4" cy="119.2" r="2.75"/>
<circle cx="151.4" cy="154.1" r="5.8"/>
<circle cx="151.4" cy="154.1" r="2.75"/>
</g>
<g fill="#f7fafa" stroke="#40709c" stroke-width=".73" stroke-linecap="butt">
<path d="M216.4 252.6h39.4v24h-39.4z"/>
<path d="M235.9 278.8h72.9v1.9h-72.9z"/>
</g>
<text font-size="6.5" x="92.9" y="247.9">ESENTE DA BAVE</text>
<g font-size="5.2">
<text x="37.9" y="14.5">1</text>
<text x="86.7" y="14.5">2</text>
<text x="135.4" y="14.5">3</text>
<text x="184.2" y="14.5">4</text>
<text x="232.9" y="14.5">5</text>
<text x="281.7" y="14.5">6</text>
<text x="330.4" y="14.5">7</text>
<text x="379.2" y="14.5">8</text>
<text x="10.8" y="39.3">A</text>
<text x="143.2" y="41.5">A</text>
<text x="405.8" y="39.3">A</text>
<text x="10.8" y="83.8">B</text>
<text x="405.8" y="83.8">B</text>
<text x="10.6" y="128.3">C</text>
<text x="405.6" y="128.3">C</text>
<text x="10.6" y="172.8">D</text>
<text x="405.6" y="172.8">D</text>
<text x="378.5" y="177.6">A-A</text>
<text x="143.5" y="185">A</text>
<text x="10.8" y="217.3">E</text>
<text x="405.8" y="217.3">E</text>
<text x="10.9" y="261.8">F</text>
<text x="405.9" y="261.8">F</text>
<text x="37.9" y="286.5">1</text>
<text x="86.7" y="286.5">2</text>
<text x="135.4" y="286.5">3</text>
<text x="184.2" y="286.5">4</text>
<text x="232.9" y="286.5">5</text>
<text x="281.7" y="286.5">6</text>
<text x="330.4" y="286.5">7</text>
<text x="379.2" y="286.5">8</text>
</g>
<g font-size="3.9">
<text x="144.4" y="31">80±0,1</text>
<text x="145.1" y="53.7" transform="rotate(-3 145.1 53.7)">5°</text>
<text x="153.5" y="53.5" transform="rotate(3 153.5 53.5)">5°</text>
<text x="318.1" y="62.8">5</text>
<text x="179.4" y="72.4" transform="rotate(-69 179.4 72.4)">R75</text>
<text x="227.8" y="105.5">125</text>
<text x="237.8" y="105.5">0,3</text>
<text x="28.3" y="122.8" transform="rotate(-90 28.3 122.8)">(90)</text>
<text x="253.4" y="125.7" transform="rotate(-90 253.4 125.7)">10</text>
<text x="310.3" y="129.4" transform="rotate(-90 310.3 129.4)">30</text>
<text x="51.1" y="143.4" transform="rotate(-85 51.1 143.4)">10°</text>
<text x="65.6" y="143.3">7,5</text>
<text x="240" y="138.4" transform="rotate(85 240 138.4)">10°</text>
<text x="253.4" y="141.5" transform="rotate(-90 253.4 141.5)">20</text>
<text x="40.9" y="145.5" transform="rotate(-90 40.9 145.5)">34,9±0,1</text>
<text x="236.8" y="158.6" transform="rotate(-90 236.8 158.6)">15</text>
<text x="342.5" y="157.4" transform="rotate(-90 342.5 157.4)">90°</text>
<text x="231.2" y="169" transform="rotate(48 231.2 169)">R5</text>
<text x="313.6" y="172.1" transform="rotate(-90 313.6 172.1)">5,5</text>
<text x="360.3" y="177.6">SEZIONE</text>
<text x="319.9" y="180.8">3</text>
<text x="147" y="191.2">(150)</text>
<text x="292" y="186">n° 3 svasature</text>
<text x="277.9" y="214.3">TOLLERANZE GENERALI ISO 2768</text>
<text x="220.6" y="228.3">Designazione</text>
<text x="253.8" y="228.3">Denominazione</text>
<text x="359.9" y="257.5">A3 UNI 936</text>
</g>
<g font-size="3.7">
<text x="357" y="268.9">DCO</text>
<text x="372.2" y="268.9">32800004A0</text>
<text x="399.8" y="268.9">A1</text>
</g>
<g font-size="3.6">
<text x="230.9" y="235.7">m</text>
<text x="262.4" y="235.7">Media</text>
</g>
<g font-size="3.5">
<text x="228.7" y="220.1">CLASSE DI TOLLERANZA</text>
<text x="287.8" y="220.1">SCOSTAMENTI LIMITE PER CAMPI DI DIMENSIONE FONDAMENTALI</text>
</g>
<g font-size="3.3">
<text x="257.3" y="257.2">DESCRIZIONE</text>
<text x="303" y="257.2">Base colonnina EE2x</text>
<text x="326" y="275.2">A1</text>
</g>
<g font-size="2.6">
<text x="216" y="208.3">REV. A1</text>
<text x="230" y="208.3">Modificate prof. svasature da 2 a 3.</text>
<text x="233.1" y="239.8">1) Per le dimensioni nominali minori di 0,5 mm, gli scostamenti devono essere indicati vicino alla/e dimensione/i nominale/i relativa/e.</text>
<text x="292.3" y="235.3">0.1</text>
<text x="307.3" y="235.3">0.1</text>
<text x="322.3" y="235.3">0.2</text>
<text x="337.3" y="235.3">0.3</text>
<text x="352.3" y="235.3">0.5</text>
<text x="367.3" y="235.3">0.8</text>
<text x="382.3" y="235.3">1.2</text>
<text x="397.3" y="235.3">2.0</text>
<text x="215.8" y="244.5">CODICE CAD</text>
<text x="260.6" y="244.5">MATERIALE</text>
<text x="319.7" y="244.5">TRATTAMENTO</text>
<text x="259.6" y="263">DESCRIZIONE</text>
<text x="261.9" y="266">MODIFICA</text>
<text x="359" y="275">FILE:</text>
</g>
<text font-size="2.5" x="238.4" y="280.4">Disegno di proprietà della ditta VIMAR S.p.A. - Sono vietate, a norma di legge la riproduzione e la cessione a terzi del presente disegno</text>
<g font-size="2.3">
<text x="311.8" y="166.7" transform="rotate(-90 311.8 166.7)">+0,1</text>
<text x="314.2" y="166" transform="rotate(-90 314.2 166)">0</text>
<text x="287.9" y="225.7">DA 0,5</text>
<text x="295.7" y="224.3">1)</text>
<text x="302.5" y="225">OLTRE 3</text>
<text x="303.6" y="227.7">FINO A</text>
<text x="317.5" y="225">OLTRE 6</text>
<text x="318.6" y="227.7">FINO A</text>
<text x="331.8" y="225">OLTRE 30</text>
<text x="333.6" y="227.7">FINO A</text>
<text x="346.2" y="225">OLTRE 120</text>
<text x="348.6" y="227.7">FINO A</text>
<text x="361.2" y="225">OLTRE 400</text>
<text x="363.6" y="227.7">FINO A</text>
<text x="375.5" y="225">OLTRE 1000</text>
<text x="378.6" y="227.7">FINO A</text>
<text x="390.5" y="225">OLTRE 2000</text>
<text x="393.6" y="227.7">FINO A</text>
<text x="288.6" y="228.4">FINO A</text>
<text x="291.9" y="231.1">3</text>
<text x="306.9" y="230.4">6</text>
<text x="321.2" y="230.4">30</text>
<text x="335.6" y="230.4">120</text>
<text x="350.6" y="230.4">400</text>
<text x="364.9" y="230.4">1000</text>
<text x="379.9" y="230.4">2000</text>
<text x="394.9" y="230.4">4000</text>
<text x="217.3" y="249.9">32800004A0</text>
<text x="234.2" y="249.9">ACCIAIO</text>
<text x="304.2" y="249.9">Zincatura elettrolitica brillante</text>
<text x="259.9" y="269.9">DISEGNATORE</text>
<text x="290.3" y="269.9">DATA</text>
<text x="309.6" y="269.9">SCALA</text>
<text x="323.8" y="269.9">REV DIS</text>
<text x="338.1" y="269.9">SOSTITUISCE</text>
</g>
<g font-size="2">
<text x="361.5" y="249.8">49,28</text>
<text x="378.5" y="249.8">7,827</text>
<text x="394.5" y="249.8">385,69</text>
<text x="366.8" y="262.8">CODICE DISEGNO</text>
<text x="265.2" y="274.7">R. Rigo</text>
<text x="288.8" y="274.7">18/02/2015</text>
<text x="312.1" y="274.7">1:2</text>
<text x="216.3" y="280.2">A3</text>
</g>
<g font-size="1.8">
<text x="336.8" y="208">DIS. R.R.</text>
<text x="353.6" y="208">DATA 12/07/17</text>
<text x="372.1" y="208">VER.</text>
<text x="388.9" y="208">APPR. D.G.</text>
<text x="357.3" y="244.7">VOLUME (cm ):</text>
<text x="368.2" y="243.7">3</text>
<text x="373.3" y="244.7">DENSITA' (g/cm</text>
<text x="387.3" y="243.7">3</text>
<text x="388.3" y="244.7">):</text>
<text x="392.8" y="244.7">PESO (g):</text>
</g>
<g font-size="1.6">
<text x="356.7" y="263.6">Documento</text>
<text x="359.4" y="261.7">Tipo</text>
<text x="400.3" y="263.6">Mod</text>
<text x="400.9" y="261.7">Ind</text>
</g>
</svg>
